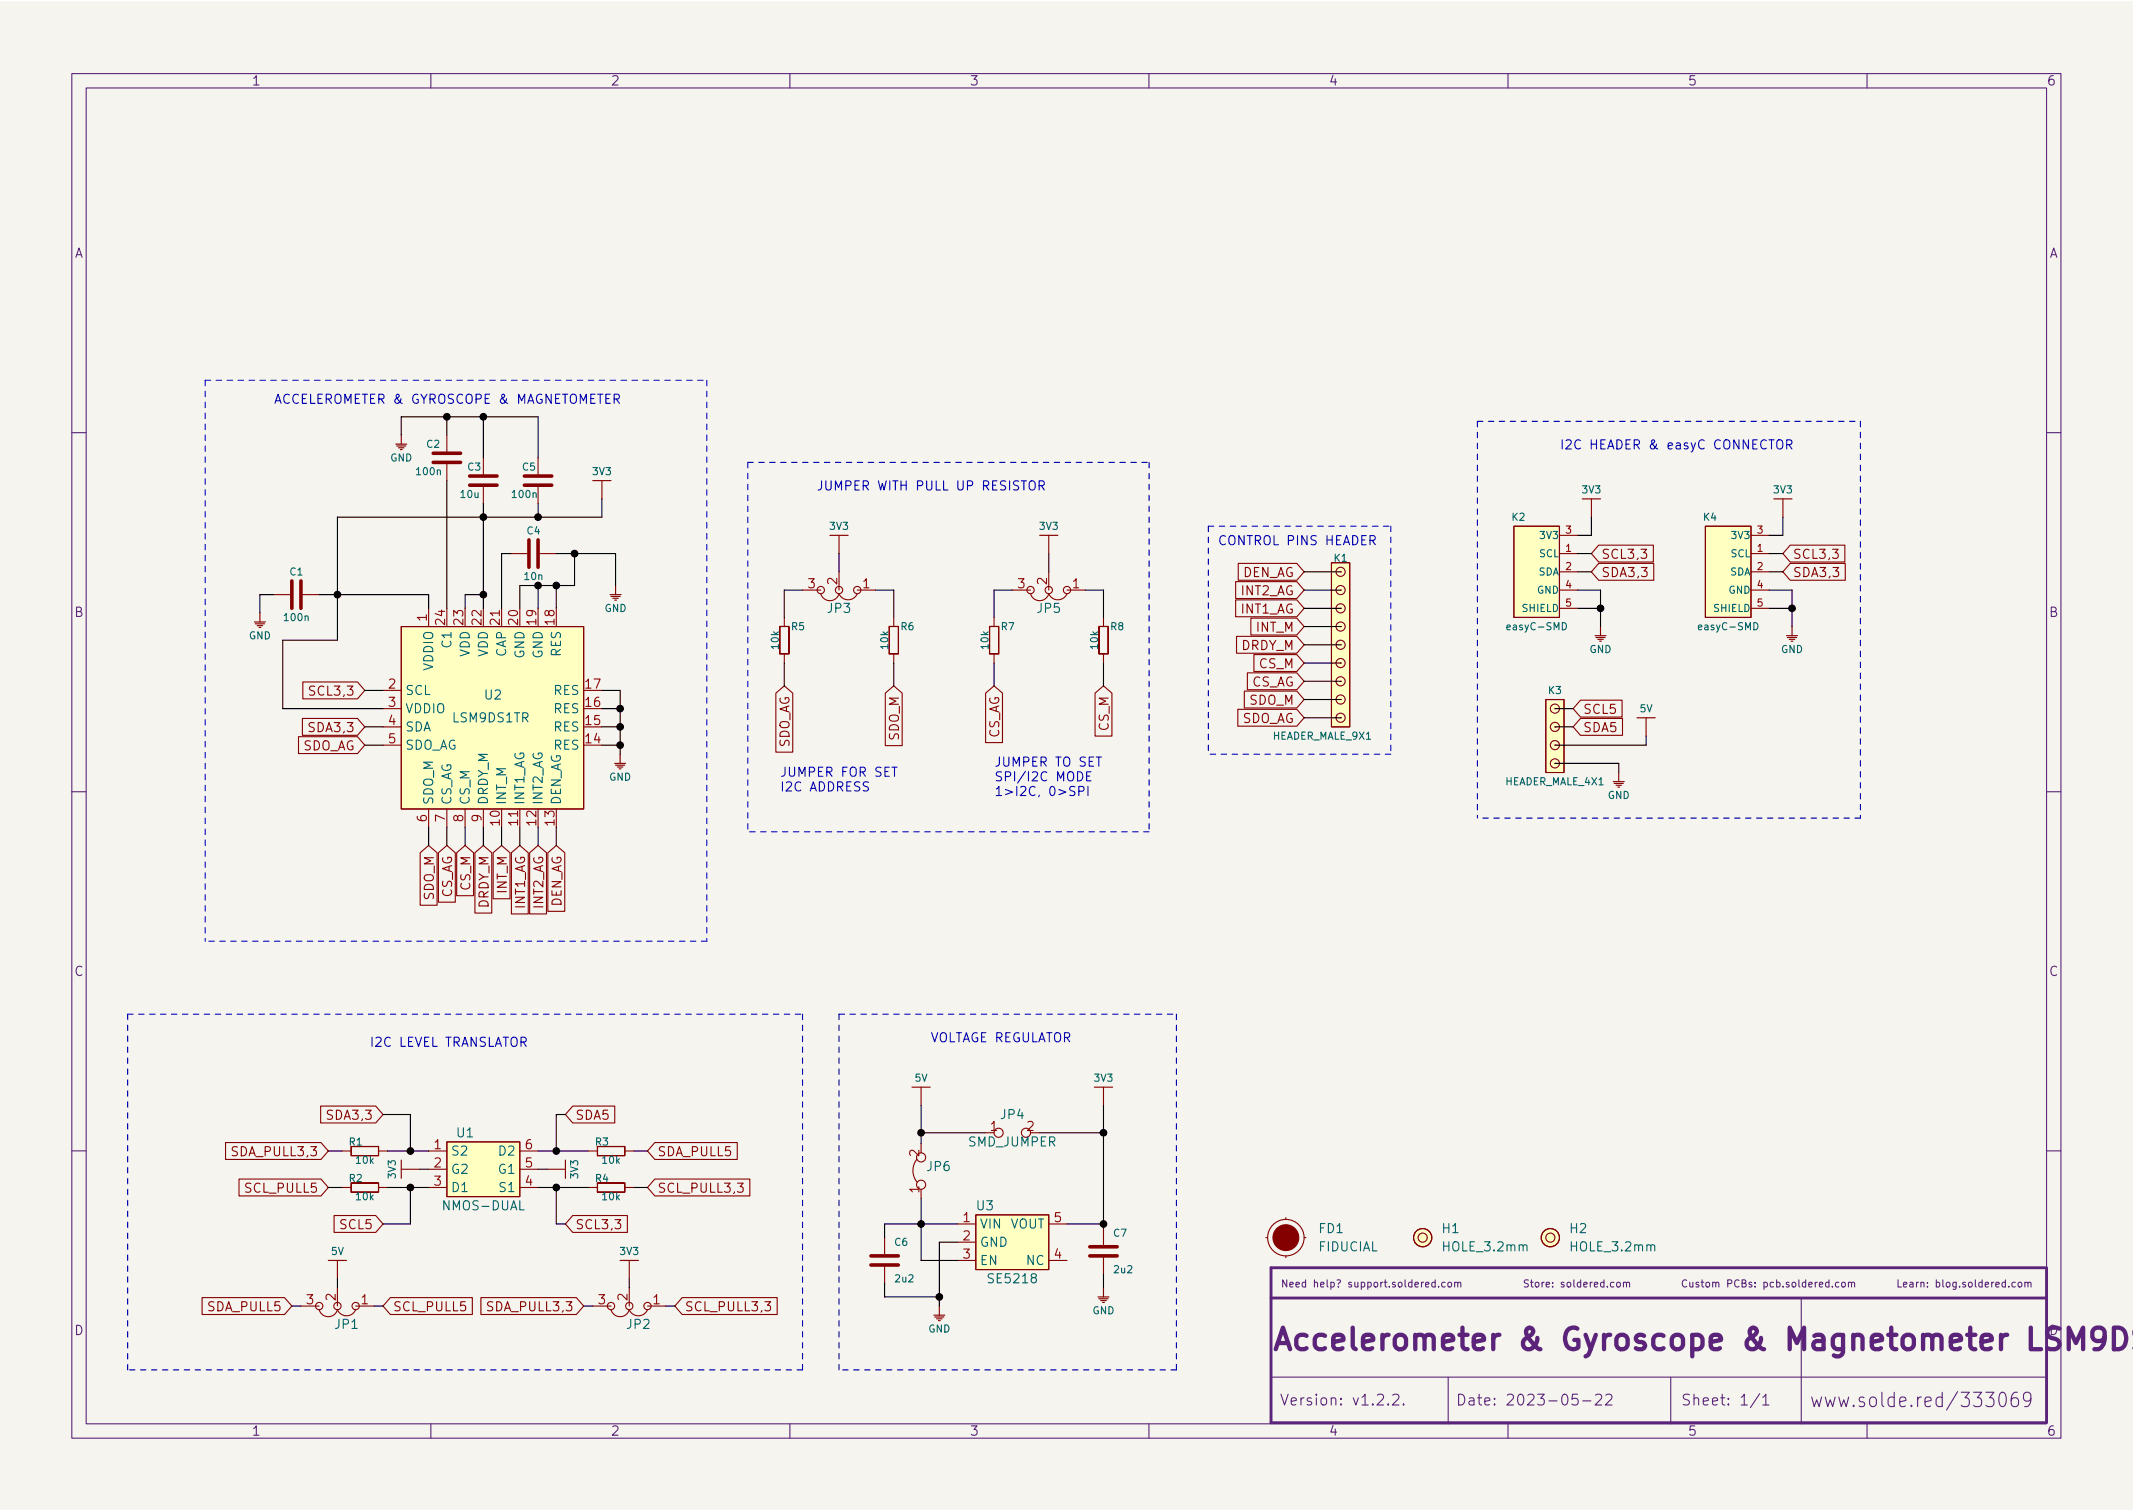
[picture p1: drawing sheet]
<svg xmlns="http://www.w3.org/2000/svg" width="297mm" height="210mm" viewBox="0 0 297 210" stroke-linecap="round" stroke-linejoin="round" font-family="sans-serif">
<path d="M0 .2h297v210.1h-297z" fill="#f5f4ef" stroke="#f5f4ef" stroke-width=".14"/>
<g fill="none" stroke="#5b2379" stroke-width=".15">
<path d="M10 10.2h277v190.1h-277zM12 12.2h273v186.1h-273zM60 10.2v2M110 10.2v2M160 10.2v2M210 10.2v2M260 10.2v2M10 60.2h2M285 60.2h2M10 110.2h2M285 110.2h2M10 160.2h2"/>
<path d="M199.9 178.6l-.3-.1-.2 .2 .1 .5h.4M199.9 178.2v1M200.3 179.1v.1M201.2 178.6l-.2-.1-.2 .2 .1 .5h.3M201.7 178.6l.3-.1 .1 .2v.3l-.1 .2h-.3l-.1-.2zM202.6 178.6l.1-.1 .3 .1v.6M202.6 178.5v.7M203 178.7l.1-.2 .3 .1v.6M225.2 178.6l.1-.1 .3 .1v.4v.2h-.3l-.1-.1zM226.1 178.6l.1-.1 .3 .1v.6M226.1 178.5v.7M226.5 178.7l.1-.2 .3 .1v.6"/>
<path d="M234.9 178.3a.47 .47 0 0 0-.7 .3 .47 .47 0 0 0 .5 .6l.2-.1M235.3 178.5l.1 .7h.2l.1-.1M235.7 178.5v.7M236.6 178.6l-.3-.1-.1 .2v.1l.4 .1v.3h-.4M236.9 178.5h.4M237 178.2v.9l.3 .1M237.6 178.6l.3-.1 .2 .2v.3l-.2 .2h-.3v-.2zM238.5 178.6l.1-.1 .3 .1v.6M238.5 178.5v.7M238.9 178.7l.2-.2 .2 .1 .1 .6M240.6 178.7h.5l.1-.2-.1-.2-.5-.1v1M242.2 178.3a.47 .47 0 0 0-.7 .3 .47 .47 0 0 0 .5 .6l.2-.1"/>
<path d="M242.6 178.7l.4-.1 .1-.1v-.2l-.5-.1v1h.4l.1-.1 .1-.2-.3-.2M243.9 178.6l-.2-.1-.1 .2v.1l.3 .1v.3h-.3M244.4 179.1v.1M244.4 178.6v.1M245.6 178.6l.3-.1 .2 .2-.1 .5h-.4M245.6 178.5v1M247 178.6l-.3-.1-.2 .2 .1 .5h.4M247.4 178.6l.3-.1 .2 .2-.1 .5h-.4M247.4 178.2v1M248.3 179.1v.1M249.1 178.6l-.2-.1-.2 .2 .1 .1 .3 .1v.3h-.4M249.6 178.6l.3-.1 .2 .2v.3l-.2 .2h-.3v-.2z"/>
<path d="M250.5 178.2v.9l.1 .1M251.5 178.6l-.3-.1-.2 .2 .1 .5h.4M251.5 178.2v1M251.9 178.9l.5-.1-.1-.2-.3-.1-.1 .2v.5h.4M252.8 178.5v.7M253.1 178.5l-.3 .2M253.4 178.9l.4-.1v-.2l-.3-.1-.1 .2v.5h.4M254.7 178.6l-.3-.1-.2 .2 .1 .5h.4M254.7 178.2v1M255.2 179.1v.1M256.1 178.6l-.3-.1-.2 .2 .1 .5h.4M256.5 178.6l.1-.1 .3 .1 .1 .4-.1 .2h-.3l-.1-.1z"/>
<path d="M257.4 178.6l.2-.1 .2 .1v.6M257.4 178.5v.7M257.8 178.7l.2-.2 .2 .1 .1 .6M280.6 178.6l-.2-.1-.2 .2 .1 .5h.3M281.1 178.6l.1-.1 .3 .1 .1 .4-.1 .2h-.3l-.1-.1zM282 178.6l.1-.1 .3 .1v.6M282 178.5v.7M282.4 178.7l.2-.2 .2 .1v.6M285 160.2h2M60 198.3v2M110 198.3v2M160 198.3v2"/>
<path d="M177 191.8h108M193.3 195.5l.1 .1h-.1h-.1l.1-.1v.1M194 194.3l.2-.2 .5 .1a.41 .41 0 0 1 0 .6l-.8 .8h.9M195.5 195.5v.1h-.1l.1-.1v.1M201.7 191.8v6.5M210 198.3v2M219.7 194.1h-.7l-.1 .7 .2-.1 .5 .1 .2 .2-.1 .5-.2 .1h-.4l-.2-.1M220.4 195.1h1.2M222.2 194.3l.2-.2 .5 .1a.41 .41 0 0 1 .1 .6l-.9 .8h1M223.6 194.3l.2-.2 .5 .1a.41 .41 0 0 1 .1 .6l-.8 .8h.9M232.7 191.8v6.5M245.1 194.1l-1.3 1.9"/>
<path d="M245.5 194.6l.4-.5v1.5M245.5 195.6h.8M250.8 180.7v17.6M260 198.3v2M270.5 194.6l-.5-.1-.4 .4v.6l.2 .3 .2 .1 .5-.1M270.5 193.9v2M272.6 193.8l-1.5 2.5M282.8 194.7l-.3 .4-.5-.1-.2-.3v-.5l.2-.2 .5-.1 .2 .2a1.39 1.39 0 0 1-.4 1.8h-.3"/>
</g>
<path d="M284.8 176.5h-107.8v21.6h107.9M285 176.5v21.6M177 180.7h108" fill="none" stroke="#5b2379" stroke-width=".4"/>
<g fill="none" stroke="#840000" stroke-width=".16">
<path d="M55.1 61.8h1.5M55.2 62.1h1.3M55.5 62.4h.8M55.8 62.6h.2M55.9 60.6v1.2M82.5 66.9h2.6M115.6 74.5h2.5M144.8 74.5h2.5M220.3 69.5h2.6M247 69.5h2.6M35.4 86.6h1.6M35.6 86.9h1.2"/>
<path d="M35.8 87.1h.8M36.1 87.4h.2M36.2 85.3v1.3M85 82.8h1.5M85.1 83.1h1.3M85.3 83.3h.8M85.6 83.6h.3M85.7 81.5v1.3M222.1 88.5h1.5M222.2 88.8h1.3M222.5 89h.8M222.8 89.3h.2"/>
<path d="M222.9 87.2v1.3M228 99.9h2.5M248.8 88.5h1.5M248.9 88.8h1.3M249.2 89h.7M249.4 89.3h.3M249.6 87.2v1.3M85.6 106.3h1.5M85.7 106.5h1.3M86 106.8h.7M86.2 107.1h.3M86.4 105v1.3"/>
<path d="M224.7 108.8h1.5M224.8 109.1h1.3M225 109.3h.8M225.3 109.6h.3M225.4 107.6v1.2M127 151.4h2.5M152.4 151.4h2.5M45.7 175.5h2.6M55.9 161.5v2.6M78.7 161.5v2.6M86.4 175.5h2.5M153.7 179.3v1.3"/>
<path d="M130 183.1h1.6M130.2 183.4h1.2M130.4 183.6h.8M130.7 183.9h.2M130.8 181.9v1.2M152.9 180.6h1.5M153 180.8h1.3M153.3 181.1h.8M153.5 181.4h.3"/>
</g>
<g fill="none" stroke="#840000" stroke-width=".15">
<path d="M62.2 60.6v2.5M62.2 64.4v2.5M67.3 63.7v2.6M67.3 67.6v2.5M71.1 77.1h2.6M74.9 77.1h2.6M74.9 63.7v2.6M74.9 67.6v2.5M83.8 66.9v2.6M116.8 74.5v2.6M116.8 79.6v2.6M146 74.5v2.6"/>
<path d="M146 79.6v2.6M172.4 78.4h8.2l1 1.2-1 1.2h-8.2zM185.4 78.4h2.6v22.8h-2.6zM186.7 79.6h.1M210.8 73.3h6.4v12.7h-6.4zM217.2 77.1h2.5M217.2 79.6h2.5M217.2 74.5h2.5M221.6 69.5v2.5M222.6 75.9h7.6v2.4h-7.6l-1-1.2zM222.6 78.4h7.7v2.4h-7.7l-1-1.2zM237.5 73.3h6.3v12.7h-6.3z"/>
<path d="M243.8 77.1h2.6M243.8 79.6h2.6M243.8 74.5h2.6M248.3 69.5v2.5M249.3 78.4h7.7v2.4h-7.7l-1-1.2zM249.3 75.9h7.6v2.4h-7.6l-1-1.2zM38.1 82.8h2.5M41.9 82.8h2.5M42.2 95h7.6l1 1.1-1 1.2h-7.6zM53.3 96.1h2.6M53.3 98.7h2.6M55.9 87.2h25.4v25.4h-25.4z"/>
<path d="M59.7 84.7v2.5M69.8 84.7v2.5M108 96.5l1.2-1 1.2 1v8.2h-2.4zM108.6 91l1.3 .1zM108.6 87.2v3.9zM108.6 87.2h1.3zM109.2 86v1.2M109.2 91.1v1.2M109.9 87.2v3.9zM111.8 82.2h2.5M119.4 82.7a1.38 1.38 0 0 1-1.3 .8 1.38 1.38 0 0 1-1.3-.8 1.32 1.32 0 0 1-1.2 .9 1.32 1.32 0 0 1-1.3-.9M119.4 82.2h2.5"/>
<path d="M123.3 96.5l1.2-1 1.1 1v7.3h-2.3zM123.8 91l1.3 .1zM123.8 87.2l.1 3.9zM123.8 87.2h1.3zM124.5 86v1.2M124.5 91.1v1.2M125.1 87.2v3.9zM137.3 96.5l1.1-1 1.2 1v6.9h-2.3zM137.8 91l1.3 .1zM137.8 87.2v3.9zM137.8 87.2h1.3zM138.4 86v1.2"/>
<path d="M138.4 91.1v1.2M139.1 87.2v3.9zM141 82.2h2.5M148.6 82.7a1.38 1.38 0 0 1-1.3 .8 1.38 1.38 0 0 1-1.3-.8 1.32 1.32 0 0 1-1.2 .9 1.32 1.32 0 0 1-1.3-.9M148.6 82.2h2.5M152.5 96.5l1.2-1 1.1 1v6h-2.3zM153 91l1.3 .1zM153 87.2l.1 3.9zM153 87.2h1.3zM153.7 86v1.2M153.7 91.1v1.2M154.3 87.2v3.9z"/>
<path d="M172.1 81h8.5l1 1.2-1 1.1h-8.5zM172.1 83.5h8.5l1 1.2-1 1.2h-8.5zM172.2 88.6h8.4l1 1.2-1 1.2h-8.4zM172.4 98.8h8.2l1 1.1-1 1.2h-8.2zM173.3 96.2h7.3l1 1.2-1 1.2h-7.3zM173.7 93.7h6.9l1 1.2-1 1.1h-6.9zM174.2 86.1h6.4l1 1.1-1 1.2h-6.4zM174.6 91.1h6l1 1.2-1 1.2h-6zM186.7 99.9h.1M186.7 97.4h.1M186.7 94.9h.1M186.7 92.3h.1"/>
<path d="M186.7 89.8h.1M186.7 87.2h.1M186.7 84.7h.1M186.7 82.2h.1M215.3 97.4h2.5v10.2h-2.5zM216.5 98.7h.1M217.2 82.2h2.5M217.2 84.7h2.5M220.1 97.5h5.8v2.3h-5.8l-1-1.1zM229.2 99.9v2.6M243.8 82.2h2.6M243.8 84.7h2.6"/>
<path d="M41.6 102.6h8.2l1 1.2-1 1.1h-8.2zM42.1 100h7.7l1 1.2-1 1.2h-7.7zM53.3 101.2h2.6M53.3 103.8h2.6M58.5 118.7l1.2-1 1.2 1v7.3h-2.4zM59.7 112.6v2.6M61.1 118.7l1.1-1 1.2 1v6.9h-2.3zM62.2 112.6v2.6M63.6 118.7l1.2-1 1.1 1v6h-2.3zM64.8 112.6v2.6M66.1 118.7l1.2-1 1.2 1v8.4h-2.4zM67.3 112.6v2.6"/>
<path d="M68.7 118.7l1.1-1 1.2 1v6.4h-2.3zM71.2 118.7l1.2-1 1.2 1v8.6h-2.4zM72.4 112.6v2.6M73.8 118.7l1.1-1 1.2 1v8.6h-2.3zM76.3 118.7l1.2-1 1.1 1v8.2h-2.3zM216.5 106.3h.1M216.5 103.8h.1M216.5 101.2h.1M220.1 100h5.8v2.4h-5.8l-1-1.2zM31.4 159.1h13.3l1 1.2-1 1.1h-13.3zM44.7 154h7.6l1 1.2-1 1.2h-7.6zM48.9 159.6v1.3z"/>
<path d="M48.9 159.6l3.8 .1zM52.7 159.6v1.3zM62.2 159h10.2v7.6h-10.2zM79.8 154h5.8v2.4h-5.8l-1.1-1.2zM83.2 159.6v1.3zM83.2 159.6l3.8 .1zM87 159.6v1.3zM91.2 159.1h11.5v2.3h-11.5l-1-1.1zM128.3 151.4v2.5M128.3 159.3v1.2M153.7 151.4v2.5M33.3 164.2h11.4l1 1.1-1 1.2h-11.4z"/>
<path d="M46.5 169.3h5.8l1 1.1-1 1.2h-5.8zM47 175.5v2.5M47 179.3v2.6M47.6 165.3h1.3M47.6 160.3h1.3M48.9 166h3.8zM48.9 164.7v1.3zM48.9 164.7h3.8zM48.9 160.9h3.8zM52.7 164.7v1.3zM52.7 165.3h1.3M52.7 160.3h1.3"/>
<path d="M55.9 162.8h2.5M59.7 165.3h2.5M59.7 160.3h2.5M59.7 162.8h2.5M72.4 165.3h2.5M72.4 160.3h2.5M72.4 162.8h2.5M76.2 162.8h2.5M79.8 169.3h7.6v2.3h-7.6l-1.1-1.2zM81.9 165.3h1.3M81.9 160.3h1.3M83.2 160.9h3.8z"/>
<path d="M83.2 166h3.8zM83.2 164.7v1.3zM83.2 164.7h3.8zM87 164.7v1.3zM87 165.3h1.3M87 160.3h1.3M87.6 175.5v2.5M87.6 179.3v2.6M91.2 164.2h13.2v2.3h-13.2l-1-1.2zM102.7 164.7h.8l-.4 .5 .3 .1v.6l-.1 .1h-.4l-.2-.1M123.2 172.3v2.6M123.2 176.1v2.6"/>
<path d="M127.7 161.4a2.55 2.55 0 0 0 0 3.2M128.3 165.6v1.3M133.3 170.4h2.6M133.3 173h2.6M133.3 175.5h2.6M135.9 169.2h10.1v7.6h-10.1zM146 170.4h2.6M146 175.5h2.6M153.7 171.1v2.5M153.7 174.9v2.5M176.3 172.3h.2M179.1 169.5v.3"/>
<path d="M179.1 174.9v.2M181.6 172.3h.3M28.1 180.7h11.5l1 1.2-1 1.1h-11.5zM41.9 181.9h2.5M49.5 182.4a1.38 1.38 0 0 1-1.2 .8 1.38 1.38 0 0 1-1.3-.8 1.32 1.32 0 0 1-1.3 .9 1.32 1.32 0 0 1-1.2-.9M49.5 181.9h2.6M54.4 180.7h11.4v2.3h-11.4l-1.1-1.1zM67 180.7h13.3l1 1.2-1 1.1h-13.3zM82.5 181.9h2.6M90.2 182.4a1.38 1.38 0 0 1-1.3 .8 1.38 1.38 0 0 1-1.3-.8 1.32 1.32 0 0 1-1.2 .9 1.32 1.32 0 0 1-1.3-.9M90.2 181.9h2.5M95 180.7h13.2v2.3h-13.2l-1-1.1z"/>
<path d="M106.5 181.3h.8l-.4 .4 .3 .2v.5l-.1 .1h-.4l-.2-.1"/>
<circle cx="186.7" cy="79.6" r=".63"/>
<circle cx="114.3" cy="82.2" r=".51"/>
<circle cx="116.8" cy="82.2" r=".51"/>
<circle cx="119.4" cy="82.2" r=".51"/>
<circle cx="143.5" cy="82.2" r=".51"/>
<circle cx="146.1" cy="82.2" r=".51"/>
<circle cx="148.6" cy="82.2" r=".51"/>
<circle cx="186.7" cy="92.3" r=".63"/>
<circle cx="186.7" cy="87.2" r=".63"/>
<circle cx="186.7" cy="99.9" r=".63"/>
<circle cx="186.7" cy="84.7" r=".63"/>
<circle cx="186.7" cy="82.2" r=".63"/>
<circle cx="186.7" cy="89.8" r=".63"/>
<circle cx="186.7" cy="94.9" r=".63"/>
<circle cx="186.7" cy="97.4" r=".63"/>
<circle cx="216.5" cy="98.7" r=".63"/>
<circle cx="216.5" cy="103.8" r=".63"/>
<circle cx="216.5" cy="101.2" r=".63"/>
<circle cx="216.5" cy="106.3" r=".63"/>
<circle cx="139.1" cy="157.7" r=".63"/>
<circle cx="142.9" cy="157.7" r=".63"/>
<circle cx="128.3" cy="161.2" r=".63"/>
<circle cx="128.3" cy="165" r=".63"/>
<circle cx="179.1" cy="172.3" r="2.54"/>
<circle cx="198.1" cy="172.3" r=".63"/>
<circle cx="198.1" cy="172.3" r="1.27"/>
<circle cx="215.9" cy="172.3" r=".63"/>
<circle cx="215.9" cy="172.3" r="1.27"/>
<circle cx="44.5" cy="181.9" r=".51"/>
<circle cx="47" cy="181.9" r=".51"/>
<circle cx="49.5" cy="181.9" r=".51"/>
<circle cx="85.1" cy="181.9" r=".51"/>
<circle cx="87.6" cy="181.9" r=".51"/>
<circle cx="90.2" cy="181.9" r=".51"/>
</g>
<g fill="#ffffc2" stroke="#ffffc2" stroke-width=".14">
<path d="M62.2 159h10.2v7.6h-10.2z"/>
<path d="M237.5 73.3h6.3v12.7h-6.3z"/>
<path d="M55.9 87.2h25.4v25.4h-25.4z"/>
<path d="M215.3 97.4h2.5v10.2h-2.5z"/>
<path d="M185.4 78.4h2.6v22.8h-2.6z"/>
<path d="M135.9 169.2h10.1v7.6h-10.1z"/>
<path d="M210.8 73.3h6.4v12.7h-6.4z"/>
<circle cx="215.9" cy="172.3" r="1.27"/>
<circle cx="198.1" cy="172.3" r="1.27"/>
</g>
<path d="M217.6 86.7a.51 .51 0 0 1 .5 .5 .51 .51 0 0 1-.5 .5zM244.2 86.7a.51 .51 0 0 1 .6 .5 .51 .51 0 0 1-.6 .5z" fill="none" stroke="#006464" stroke-width=".15"/>
<g fill="none" stroke="#840000" stroke-width=".5">
<path d="M60.3 64.4h3.8M60.3 63.1h3.8M65.4 67.6h3.8M65.4 66.3h3.8M73 67.6h3.8M73 66.3h3.8M73.7 75.2v3.8M74.9 75.2v3.8M40.6 80.9v3.8M41.9 80.9v3.8M121.3 176.1h3.8M121.3 174.9h3.8"/>
<path d="M151.8 174.9h3.8M151.8 173.6h3.8"/>
</g>
<circle cx="179.1" cy="172.3" r="1.8" fill="#840000" stroke="#840000" stroke-width=".15"/>
<g fill="none" stroke="#0000c2" stroke-width=".15">
<path d="M85.5 55.6l.6-.1 .2-.2-.1-.3-.2-.1h-.5v1.3M85.8 55.6l.5 .6M143.4 67.1a.43 .43 0 0 1 .5-.1 .43 .43 0 0 1 .3 .4v.4a.42 .42 0 0 1-.5 .4 .42 .42 0 0 1-.4-.4zM144.7 67.6h.6l.1-.2v-.3l-.2-.1h-.5v1.2M145 67.6l.4 .6M190.8 75.2h.6l.1-.2v-.3l-.2-.1h-.5v1.2M191.1 75.2l.4 .6M247.5 61.4a.43 .43 0 0 1 .5-.2 .43 .43 0 0 1 .3 .5v.4a.42 .42 0 0 1-.5 .4 .42 .42 0 0 1-.4-.4zM248.8 61.9l.6-.1 .1-.1v-.3l-.2-.2h-.5v1.3M249.1 61.9l.4 .6M120.9 108.9h-.4l-.2 .1v.4l.5 .2 .1 .3-.2 .2h-.5M124.2 106.8h.7"/>
<path d="M149.7 109.6l-.5-.1-.2 .1v.4l.6 .2 .1 .3-.2 .3-.5-.1M150.2 110.2l.6-.1 .2-.2-.1-.3-.2-.1h-.5v1.3M151.3 108.1h.5M151.5 109.5v1.3M151.9 107.5h-.6v1.2h.6M152.7 105.4h.7M72.6 145.1l.6-.1 .1-.1-.1-.4-.2-.1h-.4v1.3M72.9 145.1l.4 .6"/>
</g>
<g fill="none" stroke="#0000c2" stroke-width=".15" stroke-dasharray=".8 .8">
<path d="M28.6 53v78.1M28.6 53h69.8M98.4 53v78.1M205.7 58.7h53.4M205.7 58.7v55.2M259.1 58.7v55.2M104.1 64.4h55.9M104.1 64.4v51.4M160 64.4v51.4M168.3 73.3h25.4M168.3 73.3v31.7M193.7 73.3v31.7"/>
<path d="M160 115.8h-55.9M193.7 105h-25.4M259.1 113.9h-53.4M98.4 131.1h-69.8M17.8 141.2h94M17.8 141.2v49.5M111.8 141.2v49.5M116.8 141.2h47M116.8 141.2v49.5M163.8 141.2v49.5M111.8 190.7h-94M163.8 190.7h-47"/>
</g>
<g fill="none" stroke="#000" stroke-width=".15">
<path d="M62.2 58v2.6M67.3 58v5.7M55.9 60.6v-2.6h19v5.7M62.2 66.9v17.8M67.3 70.1v14.6M71.1 77.1h-1.3v7.6M74.9 70.1v1.9M77.5 77.1h8.2v4.4M80 77.1v4.4h-7.6v3.2M83.8 69.5v2.5h-36.8v17.1h-7.6v9.6h13.9M116.8 77.1v2.5M146 77.1v2.5"/>
<path d="M181.6 79.6h5.1M219.7 77.1h1.9M219.7 79.6h1.9M221.6 72v2.5h-1.9M246.4 77.1h1.9M246.4 79.6h1.9M248.3 72v2.5h-1.9M38.1 82.8h-1.9v2.5M44.4 82.8h15.3v1.9M50.8 96.1h2.5M67.3 82.8h-2.5v1.9M74.9 81.5v3.2"/>
<path d="M77.5 81.5v3.2M83.8 96.1h2.6v8.9M83.8 98.7h2.6M109.2 92.3v3.2M111.8 82.2h-2.6v3.8M121.9 82.2h2.6v3.8M124.5 92.3v3.2M138.4 92.3v3.2M141 82.2h-2.6v3.8M151.1 82.2h2.6v3.8M153.7 92.3v3.2M181.6 82.2h5.1"/>
<path d="M181.6 92.3h5.1M181.6 97.4h5.1M181.6 89.8h5.1M181.6 94.9h5.1M181.6 84.7h5.1M181.6 87.2h5.1M181.6 99.9h5.1M216.5 98.7h2.6M219.7 82.2h3.2v5M219.7 84.7h3.2M246.4 82.2h3.2v5M246.4 84.7h3.2"/>
<path d="M50.8 103.8h2.5M50.8 101.2h2.5M59.7 115.2v2.5M62.2 115.2v2.5M64.8 115.2v2.5M67.3 115.2v2.5M69.8 115.2v2.5M72.4 115.2v2.5M74.9 115.2v2.5M77.5 115.2v2.5M83.8 103.8h2.6M83.8 101.2h2.6"/>
<path d="M216.5 101.2h2.6M216.5 106.3h8.9v1.3M229.2 102.5v1.3h-12.7M53.3 155.2h3.8v5.1M78.7 155.2h-1.2v5.1M128.3 153.9v5.4M128.3 157.7h8.9M144.8 157.7h8.9M153.7 153.9v17.2M45.7 160.3h1.9M45.7 165.3h1.9M47 178v1.3"/>
<path d="M54 160.3h5.7M54 165.3h5.7M57.1 165.3v5.1h-3.8M58.4 162.8h1.3M74.9 162.8h1.3M74.9 160.3h7M74.9 165.3h7M77.5 165.3v5.1h1.2M87.6 178v1.3M88.3 160.3h1.9M88.3 165.3h1.9M123.2 178.7v1.9h7.6"/>
<path d="M128.3 166.9v8.6h5M133.3 170.4h-10.1v1.9M133.3 173h-2.5v8.9M148.6 170.4h5.1M153.7 177.4v1.9M40.6 181.9h1.3M52.1 181.9h1.2M81.3 181.9h1.2M92.7 181.9h1.3"/>
</g>
<g fill="#000" stroke="#000" stroke-width=".15">
<circle cx="62.2" cy="58" r=".46"/>
<circle cx="67.3" cy="58" r=".46"/>
<circle cx="67.3" cy="72" r=".46"/>
<circle cx="74.9" cy="72" r=".46"/>
<circle cx="80" cy="77.1" r=".46"/>
<circle cx="47" cy="82.8" r=".46"/>
<circle cx="67.3" cy="82.8" r=".46"/>
<circle cx="74.9" cy="81.5" r=".46"/>
<circle cx="77.5" cy="81.5" r=".46"/>
<circle cx="86.4" cy="98.7" r=".46"/>
<circle cx="222.9" cy="84.7" r=".46"/>
<circle cx="249.6" cy="84.7" r=".46"/>
<circle cx="86.4" cy="101.2" r=".46"/>
<circle cx="86.4" cy="103.8" r=".46"/>
<circle cx="128.3" cy="157.7" r=".46"/>
<circle cx="153.7" cy="157.7" r=".46"/>
<circle cx="57.1" cy="160.3" r=".46"/>
<circle cx="57.1" cy="165.3" r=".46"/>
<circle cx="77.5" cy="165.3" r=".46"/>
<circle cx="77.5" cy="160.3" r=".46"/>
<circle cx="128.3" cy="170.4" r=".46"/>
<circle cx="153.7" cy="170.4" r=".46"/>
<circle cx="130.8" cy="180.6" r=".46"/>
</g>
<text font-size="4.2" fill="#5b2379" x="177" y="188">Accelerometer &amp; Gyroscope &amp; Magnetometer LSM9DS1TR br</text>
<g font-size="2.8" fill="#5b2379">
<text x="252" y="196">www.solde.red/</text>
<text x="272.8" y="196">333069</text>
</g>
<g font-size="2.1" fill="#5b2379">
<text x="178.2" y="195.7">Version: v1.2.2.</text>
<text x="202.7" y="195.7">Date: 2023-05-22</text>
<text x="234" y="195.7">Sheet: 1/1</text>
</g>
<g font-size="1.8" fill="#5b2379">
<text x="35" y="11.9">1</text>
<text x="85" y="11.9">2</text>
<text x="135" y="11.9">3</text>
<text x="185" y="11.9">4</text>
<text x="235" y="11.9">5</text>
<text x="285" y="11.9">6</text>
<text x="10.3" y="35.9">A</text>
<text x="285.3" y="35.9">A</text>
<text x="10.3" y="85.9">B</text>
<text x="285.3" y="85.9">B</text>
<text x="10.3" y="135.9">C</text>
<text x="285.3" y="135.9">C</text>
<text x="10.3" y="185.9">D</text>
<text x="285.3" y="185.9">D</text>
<text x="35" y="199.9">1</text>
<text x="85" y="199.9">2</text>
<text x="135" y="199.9">3</text>
<text x="185" y="199.9">4</text>
<text x="235" y="199.9">5</text>
<text x="285" y="199.9">6</text>
</g>
<g font-size="1.8" fill="#0000c2">
<text x="38.1" y="56.2">ACCELEROMETER &amp; GYROSCOPE &amp; MAGNETOMETER</text>
<text x="217.2" y="62.6">I2C HEADER &amp; easyC CONNECTOR</text>
<text x="113.7" y="68.3">JUMPER WITH PULL UP RESISTOR</text>
<text x="169.5" y="75.9">CONTROL PINS HEADER</text>
<text x="138.4" y="106.7">JUMPER TO SET</text>
<text x="108.6" y="108.2">JUMPER FOR SET</text>
<text x="108.6" y="110.2">I2C ADDRESS</text>
<text x="138.4" y="108.8">SPI/I2C MODE</text>
<text x="138.4" y="110.8">1&gt;I2C, 0&gt;SPI</text>
<text x="51.4" y="145.8">I2C LEVEL TRANSLATOR</text>
<text x="129.5" y="145.1">VOLTAGE REGULATOR</text>
</g>
<g font-size="1.8" fill="#840000">
<text x="222.9" y="77.8">SCL3,3</text>
<text x="249.6" y="77.8">SCL3,3</text>
<text x="172.8" y="82.9">INT2_AG</text>
<text x="172.9" y="80.3">DEN_AG</text>
<text x="222.9" y="80.3">SDA3,3</text>
<text x="249.6" y="80.3">SDA3,3</text>
<text x="172.8" y="85.4">INT1_AG</text>
<text x="175" y="88">INT_M</text>
<text x="172.8" y="90.5">DRDY_M</text>
<text x="174.2" y="95.6">CS_AG</text>
<text x="175.4" y="93">CS_M</text>
<text x="43.3" y="101.9">SDA3,3</text>
<text x="43.5" y="96.9">SCL3,3</text>
<text x="154.4" y="101.7" transform="rotate(-90 154.4 101.7)">CS_M</text>
<text x="172.8" y="100.7">SDO_AG</text>
<text x="174" y="98.1">SDO_M</text>
<text x="220.4" y="99.4">SCL5</text>
<text x="220.4" y="101.9">SDA5</text>
<text x="42" y="104.5">SDO_AG</text>
<text x="109.9" y="104.3" transform="rotate(-90 109.9 104.3)">SDO_AG</text>
<text x="125.2" y="103.1" transform="rotate(-90 125.2 103.1)">SDO_M</text>
<text x="139.2" y="102.9" transform="rotate(-90 139.2 102.9)">CS_AG</text>
<text x="60.4" y="125.3" transform="rotate(-90 60.4 125.3)">SDO_M</text>
<text x="63" y="125.2" transform="rotate(-90 63 125.2)">CS_AG</text>
<text x="65.5" y="124" transform="rotate(-90 65.5 124)">CS_M</text>
<text x="70.6" y="124.4" transform="rotate(-90 70.6 124.4)">INT_M</text>
<text x="68" y="126.5" transform="rotate(-90 68 126.5)">DRDY_M</text>
<text x="73.1" y="126.5" transform="rotate(-90 73.1 126.5)">INT1_AG</text>
<text x="75.7" y="126.5" transform="rotate(-90 75.7 126.5)">INT2_AG</text>
<text x="78.2" y="126.4" transform="rotate(-90 78.2 126.4)">DEN_AG</text>
<text x="45.8" y="155.9">SDA3,3</text>
<text x="80.1" y="155.9">SDA5</text>
<text x="32.6" y="161">SDA_PULL3,3</text>
<text x="91.5" y="161">SDA_PULL5</text>
<text x="34.3" y="166.1">SCL_PULL5</text>
<text x="91.5" y="166.1">SCL_PULL3,3</text>
<text x="47.5" y="171.2">SCL5</text>
<text x="80.1" y="171.2">SCL3,3</text>
<text x="29" y="182.6">SDA_PULL5</text>
<text x="54.7" y="182.6">SCL_PULL5</text>
<text x="68.2" y="182.6">SDA_PULL3,3</text>
<text x="95.3" y="182.6">SCL_PULL3,3</text>
</g>
<g font-size="1.8" fill="#a90000">
<text x="112.5" y="81.9">3</text>
<text x="116.6" y="81.4" transform="rotate(-90 116.6 81.4)">2</text>
<text x="120.2" y="81.9">1</text>
<text x="141.7" y="81.9">3</text>
<text x="145.8" y="81.4" transform="rotate(-90 145.8 81.4)">2</text>
<text x="149.4" y="81.9">1</text>
<text x="59.4" y="86.5" transform="rotate(-90 59.4 86.5)">1</text>
<text x="62" y="87" transform="rotate(-90 62 87)">24</text>
<text x="64.5" y="87" transform="rotate(-90 64.5 87)">23</text>
<text x="67.1" y="87" transform="rotate(-90 67.1 87)">22</text>
<text x="69.6" y="87" transform="rotate(-90 69.6 87)">21</text>
<text x="72.1" y="87" transform="rotate(-90 72.1 87)">20</text>
<text x="74.7" y="87" transform="rotate(-90 74.7 87)">19</text>
<text x="77.2" y="87" transform="rotate(-90 77.2 87)">18</text>
<text x="54.1" y="95.9">2</text>
<text x="81.6" y="95.9">17</text>
<text x="54.1" y="98.4">3</text>
<text x="54.1" y="101">4</text>
<text x="81.6" y="101">15</text>
<text x="81.6" y="98.4">16</text>
<text x="54.1" y="103.5">5</text>
<text x="81.6" y="103.5">14</text>
<text x="59.4" y="114.4" transform="rotate(-90 59.4 114.4)">6</text>
<text x="62" y="114.4" transform="rotate(-90 62 114.4)">7</text>
<text x="64.5" y="114.4" transform="rotate(-90 64.5 114.4)">8</text>
<text x="67.1" y="114.4" transform="rotate(-90 67.1 114.4)">9</text>
<text x="69.6" y="114.9" transform="rotate(-90 69.6 114.9)">10</text>
<text x="72.1" y="114.9" transform="rotate(-90 72.1 114.9)">11</text>
<text x="74.7" y="114.9" transform="rotate(-90 74.7 114.9)">12</text>
<text x="77.2" y="114.9" transform="rotate(-90 77.2 114.9)">13</text>
<text x="60.5" y="160">1</text>
<text x="73.2" y="160">6</text>
<text x="128" y="161" transform="rotate(-90 128 161)">2</text>
<text x="137.9" y="157.5">1</text>
<text x="143" y="157.5">2</text>
<text x="60.5" y="162.6">2</text>
<text x="60.5" y="165.1">3</text>
<text x="73.2" y="165.1">4</text>
<text x="73.2" y="162.6">5</text>
<text x="128" y="166.1" transform="rotate(-90 128 166.1)">1</text>
<text x="134.1" y="170.2">1</text>
<text x="134.1" y="172.7">2</text>
<text x="146.8" y="170.2">5</text>
<text x="134.1" y="175.3">3</text>
<text x="146.8" y="175.3">4</text>
<text x="42.7" y="181.6">3</text>
<text x="46.7" y="181.1" transform="rotate(-90 46.7 181.1)">2</text>
<text x="50.3" y="181.6">1</text>
<text x="83.3" y="181.6">3</text>
<text x="87.4" y="181.1" transform="rotate(-90 87.4 181.1)">2</text>
<text x="90.9" y="181.6">1</text>
</g>
<g font-size="1.8" fill="#006464">
<text x="115.3" y="85.3">JP3</text>
<text x="144.5" y="85.3">JP5</text>
<text x="60.3" y="93.4" transform="rotate(-90 60.3 93.4)">VDDIO</text>
<text x="62.9" y="90" transform="rotate(-90 62.9 90)">C1</text>
<text x="65.4" y="91.5" transform="rotate(-90 65.4 91.5)">VDD</text>
<text x="67.9" y="91.5" transform="rotate(-90 67.9 91.5)">VDD</text>
<text x="70.5" y="91.5" transform="rotate(-90 70.5 91.5)">CAP</text>
<text x="73" y="91.7" transform="rotate(-90 73 91.7)">GND</text>
<text x="75.6" y="91.7" transform="rotate(-90 75.6 91.7)">GND</text>
<text x="78.1" y="91.4" transform="rotate(-90 78.1 91.4)">RES</text>
<text x="56.4" y="96.8">SCL</text>
<text x="56.4" y="99.3">VDDIO</text>
<text x="56.4" y="101.8">SDA</text>
<text x="63.1" y="100.6">LSM9DS1TR</text>
<text x="67.5" y="97.4">U2</text>
<text x="77.1" y="101.8">RES</text>
<text x="77.1" y="99.3">RES</text>
<text x="77.1" y="96.8">RES</text>
<text x="56.4" y="104.4">SDO_AG</text>
<text x="77.1" y="104.4">RES</text>
<text x="60.3" y="112.1" transform="rotate(-90 60.3 112.1)">SDO_M</text>
<text x="62.9" y="112.1" transform="rotate(-90 62.9 112.1)">CS_AG</text>
<text x="65.4" y="112.1" transform="rotate(-90 65.4 112.1)">CS_M</text>
<text x="67.9" y="112.1" transform="rotate(-90 67.9 112.1)">DRDY_M</text>
<text x="70.5" y="112.1" transform="rotate(-90 70.5 112.1)">INT_M</text>
<text x="73" y="112.1" transform="rotate(-90 73 112.1)">INT1_AG</text>
<text x="75.6" y="112.1" transform="rotate(-90 75.6 112.1)">INT2_AG</text>
<text x="78.1" y="112.1" transform="rotate(-90 78.1 112.1)">DEN_AG</text>
<text x="139.4" y="155.8">JP4</text>
<text x="62.7" y="160.9">S2</text>
<text x="63.6" y="158.4">U1</text>
<text x="69.6" y="160.9">D2</text>
<text x="134.8" y="159.6">SMD_JUMPER</text>
<text x="62.7" y="163.4">G2</text>
<text x="62.7" y="166">D1</text>
<text x="69.5" y="163.4">G1</text>
<text x="69.7" y="166">S1</text>
<text x="129.1" y="163.1">JP6</text>
<text x="61.9" y="168.5">NMOS-DUAL</text>
<text x="136" y="168.5">U3</text>
<text x="136.4" y="171.1">VIN</text>
<text x="136.4" y="173.6">GND</text>
<text x="140.6" y="171.1">VOUT</text>
<text x="183.7" y="171.7">FD1</text>
<text x="200.9" y="171.7">H1</text>
<text x="218.7" y="171.7">H2</text>
<text x="136.4" y="176.1">EN</text>
<text x="137.8" y="178.7">SE5218</text>
<text x="143" y="176.1">NC</text>
<text x="183.6" y="174.2">FIDUCIAL</text>
<text x="201.1" y="174.2">HOLE_3.2mm</text>
<text x="218.9" y="174.2">HOLE_3.2mm</text>
<text x="46.7" y="185">JP1</text>
<text x="87.3" y="185">JP2</text>
</g>
<g font-size="1.4" fill="#006464">
<text x="54.3" y="64.2">GND</text>
<text x="59.4" y="62.3">C2</text>
<text x="65.1" y="65.5">C3</text>
<text x="72.8" y="65.5">C5</text>
<text x="58.1" y="66.2">100n</text>
<text x="64.2" y="69.3">10u</text>
<text x="71.4" y="69.3">100n</text>
<text x="82.6" y="66.2">3V3</text>
<text x="220.4" y="68.7">3V3</text>
<text x="247" y="68.7">3V3</text>
<text x="73.4" y="74.4">C4</text>
<text x="115.6" y="73.8">3V3</text>
<text x="144.8" y="73.8">3V3</text>
<text x="210.6" y="72.5">K2</text>
<text x="214.4" y="77.6">SCL</text>
<text x="214.7" y="75">3V3</text>
<text x="237.2" y="72.5">K4</text>
<text x="241.1" y="77.6">SCL</text>
<text x="241.4" y="75">3V3</text>
<text x="40.4" y="80.1">C1</text>
<text x="73.1" y="80.8">10n</text>
<text x="185.8" y="78.2">K1</text>
<text x="214.1" y="82.7">GND</text>
<text x="214.2" y="80.1">SDA</text>
<text x="240.7" y="82.7">GND</text>
<text x="240.9" y="80.1">SDA</text>
<text x="34.6" y="89">GND</text>
<text x="39.7" y="86.5">100n</text>
<text x="84.2" y="85.2">GND</text>
<text x="110.2" y="87.7">R5</text>
<text x="125.5" y="87.7">R6</text>
<text x="139.4" y="87.7">R7</text>
<text x="154.7" y="87.7">R8</text>
<text x="210.2" y="87.7">easyC-SMD</text>
<text x="212.1" y="85.2">SHIELD</text>
<text x="236.8" y="87.7">easyC-SMD</text>
<text x="238.7" y="85.2">SHIELD</text>
<text x="108.5" y="90.3" transform="rotate(-90 108.5 90.3)">10k</text>
<text x="123.7" y="90.3" transform="rotate(-90 123.7 90.3)">10k</text>
<text x="137.7" y="90.3" transform="rotate(-90 137.7 90.3)">10k</text>
<text x="152.9" y="90.3" transform="rotate(-90 152.9 90.3)">10k</text>
<text x="221.3" y="90.9">GND</text>
<text x="248" y="90.9">GND</text>
<text x="215.6" y="96.6">K3</text>
<text x="228.4" y="99.2">5V</text>
<text x="177.2" y="103">HEADER_MALE_9X1</text>
<text x="84.8" y="108.7">GND</text>
<text x="209.6" y="109.3">HEADER_MALE_4X1</text>
<text x="223.9" y="111.2">GND</text>
<text x="127.4" y="150.6">5V</text>
<text x="152.4" y="150.6">3V3</text>
<text x="48.6" y="159.5">R1</text>
<text x="82.9" y="159.5">R3</text>
<text x="48.6" y="164.6">R2</text>
<text x="49.6" y="167.1">10k</text>
<text x="49.6" y="162">10k</text>
<text x="55.1" y="164" transform="rotate(-90 55.1 164)">3V3</text>
<text x="80.5" y="164" transform="rotate(-90 80.5 164)">3V3</text>
<text x="82.9" y="164.6">R4</text>
<text x="83.9" y="162">10k</text>
<text x="83.9" y="167.1">10k</text>
<text x="124.6" y="173.5">C6</text>
<text x="155.1" y="172.2">C7</text>
<text x="46.1" y="174.7">5V</text>
<text x="86.4" y="174.7">3V3</text>
<text x="124.7" y="178.5">2u2</text>
<text x="155.2" y="177.3">2u2</text>
<text x="129.3" y="185.5">GND</text>
<text x="152.1" y="183">GND</text>
</g>
<g font-size="1.4" fill="#a90000">
<text x="218.1" y="76.8">1</text>
<text x="218.1" y="74.3">3</text>
<text x="244.7" y="76.8">1</text>
<text x="244.7" y="74.3">3</text>
<text x="218.1" y="79.4">2</text>
<text x="218.1" y="81.9">4</text>
<text x="244.7" y="79.4">2</text>
<text x="244.7" y="81.9">4</text>
<text x="218.1" y="84.4">5</text>
<text x="244.7" y="84.4">5</text>
</g>
<g font-size="1.4" fill="#5b2379">
<text x="178.3" y="179.3">Need help? support.soldered.com</text>
<text x="212" y="179.3">Store: soldered.com</text>
<text x="264" y="179.3">Learn: blog.soldered.com</text>
</g>
</svg>
